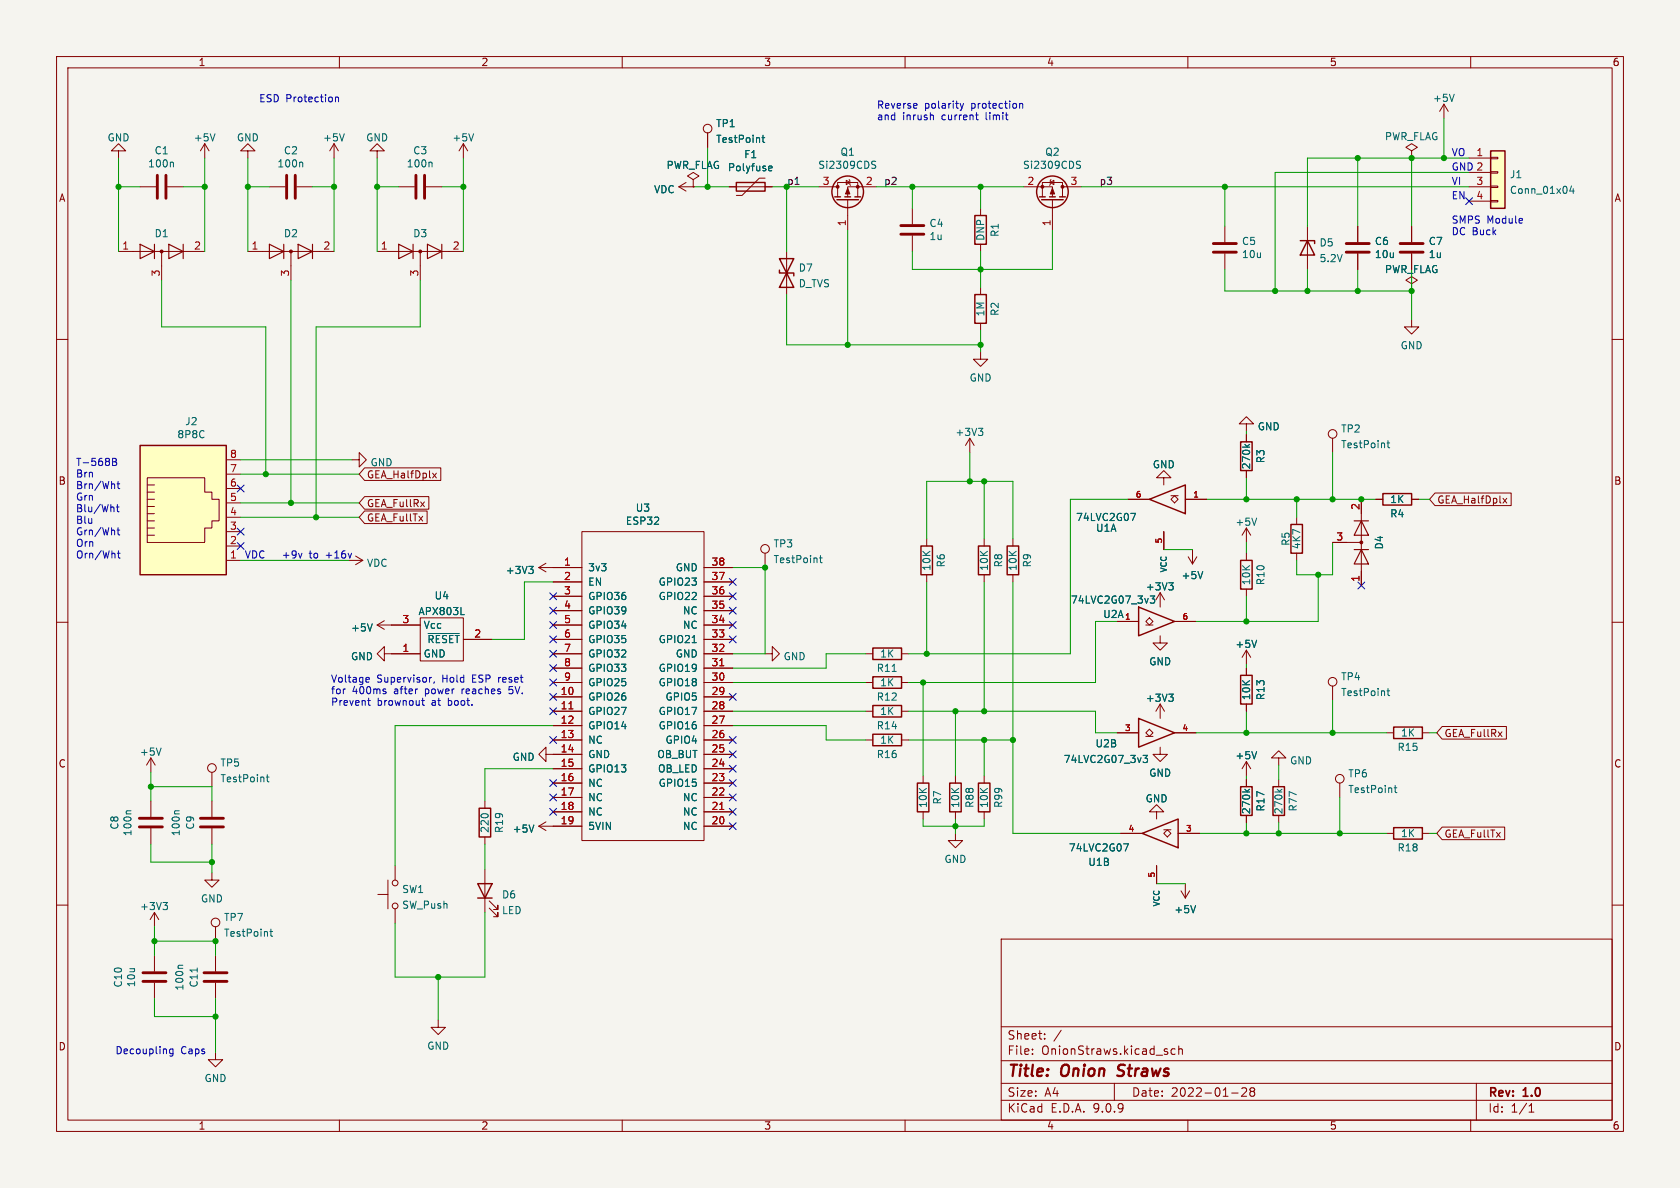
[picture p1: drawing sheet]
<svg xmlns="http://www.w3.org/2000/svg" width="297mm" height="210mm" viewBox="0 0 297 210" stroke-linecap="round" stroke-linejoin="round" font-family="sans-serif">
<path d="M0 0h297v210h-297z" fill="#f5f4ef" stroke="#f5f4ef" stroke-width=".18"/>
<g fill="none" stroke="#840000" stroke-width=".18">
<path d="M10 10h277v190h-277zM12 12h273v186h-273zM60 10v2M110 10v2M160 10v2M210 10v2M255.3 18.4l-.8 1.3M255.3 18.4l.7 1.3M255.3 18.4v2.6M260 10v2M21 26.7h1.2l-1.2-1.3-1.3 1.3h1.3v1.2M24.8 33h2.8"/>
<path d="M29.6 33h2.8M36.2 25.4l-.8 1.3M36.2 25.4l.8 1.3M36.2 25.4v2.5M43.8 26.7h1.3l-1.3-1.3-1.3 1.3h1.3v1.2M47.6 33h2.8M52.5 33h2.7M59.1 25.4l-.8 1.3M59.1 25.4l.7 1.3M59.1 25.4v2.5M66.7 26.7h1.2l-1.2-1.3-1.3 1.3h1.3v1.2M70.5 33h2.8"/>
<path d="M75.3 33h2.8M81.9 25.4l-.7 1.3M81.9 25.4l.8 1.3M81.9 25.4v2.5M120 33h2.6M120 33l1.3 .8M121.3 32.3l-1.3 .7M122.6 31.8l1-.7-1-.6-1.1 .6 1.1 .7v1.2M122.6 33h.1M125.1 23.5v2.5M128.9 33h7.6M135.3 31.5h-1.1l-3 3h-1"/>
<path d="M144.8 33h3.3M148.1 34.8v-2.5h3.5v2.5M149.6 31.9l.6 .4-.6 .3zM149.9 35.3v5.3M150.1 31.8l.1 .1v.7l.2 .2M154.9 33h-5v1.8M161.3 36.8v2.8M173.4 36.8v1.3M181 33h5.1v1.8M184.3 34.8v-2.5h3.5v2.5M185.7 32.3l.6-.4v.7zM185.8 31.8l-.1 .1v.7l-.2 .2"/>
<path d="M186.1 35.3v5.3M187.8 33h3.3M249.6 26.7l1-.7-1-.6-1.1 .6 1.1 .7v1.2M249.6 27.9h.1M21 44.5h15.2M28.6 44.5v5M43.8 44.5h15.3M51.4 44.5v5M66.7 44.5h15.2M74.3 44.5v5M139.1 44.5v7.6M161.3 41.7v2.8"/>
<path d="M173.4 43.2v1.3M173.4 50.8v1.3M173.4 57.2v1.2M216.5 40v2.8M216.5 44.8v2.8M240 40v2.8M240 44.8v2.8M249.6 56.5v1.3h1.2l-1.2 1.3-1.3-1.3h1.3M249.6 40v2.8M249.6 44.8v2.8M10 60h2M171.4 77.5l-.7 1.2"/>
<path d="M171.4 77.5l.8 1.2M171.4 77.5v2.5M173.4 62.2v1.3h1.2l-1.2 1.3-1.3-1.3h1.3M220.3 74.9h1.3l-1.3-1.2-1.2 1.2h1.2v1.3M220.3 76.8v1.3M235.6 77.5v2.5M285 60h2M61.6 99.1h2.5M62.9 98.3l1.2 .8M64.1 99.1l-1.2 .7M96.5 99.6l-1.3 .7M102.9 94h21.6v54.6h-21.6z"/>
<path d="M135.3 97.8v2.5M163.8 95.3v1.2M174 95.3v1.2M179.1 95.3v1.2M220.3 83.2v1.3M220.3 93.3v2.6M220.3 97.8v1.3M220.3 93.3l-.7 1.3M220.3 93.3l.8 1.3M229.2 91.4v1.3M229.2 97.8v1.3M235.6 95.9h5.1"/>
<path d="M240.7 88.3v15.2M243.2 88.3h1.3M249.6 88.3h1.2M10 110h2M66.7 110.5h7.6M66.7 110.5l1.2 .8M67.9 115.6v-1.3l-1.2 1.3 1.2 1.2v-1.2h6.4M67.9 109.7l-1.2 .8M74.3 109.2h7.6v7.6h-7.6zM81.9 113h5.1M95.2 100.3h7.7M95.2 100.3l1.3 .8"/>
<path d="M97.8 115.6h5.1M97.8 102.9h5.1M97.8 105.4h5.1M97.8 108h5.1M97.8 110.5h5.1M97.8 113h5.1M97.8 118.1h5.1M124.5 115.6h5M124.5 100.3h5M124.5 102.9h5M124.5 105.4h5M124.5 108h5"/>
<path d="M124.5 110.5h5M124.5 113h5M124.5 118.1h5M135.3 115.6h1.2v-1.3l1.3 1.3-1.3 1.2v-1.2M153 115.6h1.3M159.4 115.6h1.3M163.8 101.6v1.3M174 101.6v1.3M179.1 101.6v1.3M220.3 104.1v1.3M220.3 114.9v2.6M220.3 118.1v1.3"/>
<path d="M220.3 114.9l-.7 1.3M220.3 114.9l.8 1.3M285 110h2M26.7 134v2.5M26.7 134l-.8 1.3M26.7 134l.7 1.3M37.5 136.5v2.6M96.5 133.4v-1.3l-1.3 1.3 1.3 1.2v-1.2h6.4M97.8 125.7h5.1M97.8 130.8h5.1M97.8 120.7h5.1M97.8 123.2h5.1"/>
<path d="M97.8 128.3h5.1M97.8 135.9h5.1M97.8 138.4h5.1M124.5 125.7h5M124.5 130.8h5M124.5 120.7h5M124.5 123.2h5M124.5 128.3h5M124.5 133.4h5M124.5 135.9h5M124.5 138.4h5M153 125.7h1.3"/>
<path d="M153 130.8h1.3M153 120.7h1.3M159.4 125.7h1.3M159.4 130.8h1.3M159.4 120.7h1.3M163.2 137.2v1.2M168.9 137.2v1.2M174 137.2v1.2M197.5 129.5h3.8M202.6 129.5l.6-.6 .6 .6-.6 .7zM202.6 130.2h1.2M205.1 132.1v1.3h1.3l-1.3 1.2-1.3-1.2h1.3"/>
<path d="M205.1 124.5l-.8 1.2M205.1 124.5l.8 1.2M205.1 124.5v2.5M207.6 129.5h3.9M220.3 124.5v1.2M220.3 134.6v2.6M220.3 137.8v1.3M220.3 134.6l-.7 1.3M220.3 134.6l.8 1.3M226.1 134h1.2l-1.2-1.3-1.3 1.3h1.3v1.3M226.1 137.8v1.3M235.6 121.3v2.5"/>
<path d="M236.9 138.4v2.6M245.1 129.5h1.3M251.5 129.5h1.2M26.7 141.6v2.8M26.7 146.4v2.8M37.5 154.3v1.3h1.2l-1.2 1.2-1.3-1.2h1.3M66.8 158.1h1.8M68.6 155.6v5.1M69.8 153v2.6M85.7 141.6v1.3M85.7 148v1.2M85.7 153.7v7.6"/>
<path d="M86.5 159.3l1.5 1.5v-.8v.8h-.8M95.2 146.1h7.7M95.2 146.1l1.3 .7M96.5 145.3l-1.3 .8M97.8 141h5.1M97.8 143.5h5.1M124.5 141h5M124.5 143.5h5M124.5 146.1h5M163.2 143.5v1.3M168.9 147.3v1.3h1.3l-1.3 1.3-1.3-1.3h1.3M168.9 143.5v1.3"/>
<path d="M174 143.5v1.3M198.1 147.3h3.8M204.5 143.5h1.2l-1.2-1.3-1.3 1.3h1.3v1.3M204.5 153v3.2M205.7 147.3l.7-.6 .6 .6-.6 .7zM205.7 146.7h1.3M208.3 147.3h3.8M208.8 157.5l.7 1.3M209.5 156.2v2.6M210.3 157.5l-.8 1.3M220.3 144.1v1.3M226.1 144.1v1.3"/>
<path d="M245.1 147.3h1.3M251.5 147.3h1.2M10 160h2M38.1 163.8v2.6M38.1 168.9v2.8M38.1 173.7v2.8M69.8 160.7v2.5M86.5 160.5l1.5 1.6v-.8v.8h-.8M177 166h108v32h-108zM285 160h2M38.1 186.1v1.2h1.3l-1.3 1.3-1.3-1.3h1.3M60 198v2"/>
<path d="M77.5 180.3v1.3h1.2l-1.2 1.3-1.3-1.3h1.3M110 198v2M160 198v2M177 194.5h108M177 191.5h108M177 187.5h108M177 181.5h108M182.5 186.3v.1M182.5 185.5v.1M184.7 183.6v.1M184.7 182.8v.1M187.6 182.1l-1.3 2"/>
<path d="M197 191.5v3M207.7 185.5l-.4-.1-.3 .3v.4l.2 .2h.5M208.4 185.5l.2-.1 .4 .1v.9M208.4 184.9v1.5M210 198v2M217.7 193.2h1.2M219.5 192.4l.6-.1 .2 .1 .1 .3-.9 1.1h.9M221.2 192.9l-.2-.2 .2-.4 .5 .1 .1 .2-.3 .3M221.2 192.9l-.2 .3v.5l.2 .1 .5-.1 .1-.2-.1-.4-.2-.2M221.2 192.9h.3M260 198v2M261 191.5v6.5"/>
<path d="M270.3 196.6h.9M270.3 195.5l.4-.4v1.5"/>
<circle cx="125.1" cy="22.7" r=".76"/>
<circle cx="235.6" cy="76.7" r=".76"/>
<circle cx="135.3" cy="97" r=".76"/>
<circle cx="37.5" cy="135.8" r=".76"/>
<circle cx="235.6" cy="120.5" r=".76"/>
<circle cx="236.9" cy="137.7" r=".76"/>
<circle cx="69.9" cy="156.1" r=".51"/>
<circle cx="38.1" cy="163.1" r=".76"/>
<circle cx="69.9" cy="160.1" r=".51"/>
</g>
<path d="M197.5 190.1l.3 .1M197.8 188.4l-.1 .2v.4" fill="none" stroke="#840000" stroke-width=".4"/>
<g fill="none" stroke="#840000" stroke-width=".25">
<path d="M130.2 32.3h5.1v1.5h-5.1zM147.6 34.8h1M148 35.3h3.8M149.4 34.8h1M151.1 34.8h1M172.3 38.1h2.1v5.1h-2.1zM183.8 34.8h1M184.1 35.3h3.9M185.5 34.8h1.1M187.3 34.8h1M137.8 45.7h2.5l-2.5 5.1h2.5zM137.8 47.8v.5h2.5v.5"/>
<path d="M172.3 52.1h2.1v5.1h-2.1zM219.3 78.1h2.1v5.1h-2.1zM162.8 96.5h2v5.1h-2zM173 96.5h2v5.1h-2zM178.1 96.5h2v5.1h-2zM219.3 99.1h2.1v5h-2.1zM228.2 92.7h2.1v5.1h-2.1zM244.5 87.2h5.1v2.1h-5.1zM154.3 114.6h5.1v2h-5.1zM154.3 119.6h5.1v2.1h-5.1zM219.3 119.4h2.1v5.1h-2.1zM154.3 124.7h5.1v2h-5.1z"/>
<path d="M154.3 129.8h5.1v2h-5.1zM162.2 138.4h2v5.1h-2zM167.9 138.4h2v5.1h-2zM173 138.4h2v5.1h-2zM201.3 127l6.3 2.5-6.3 2.6zM219.3 139.1h2.1v5h-2.1zM225 139.1h2.1v5h-2.1zM246.4 128.5h5.1v2.1h-5.1zM84.5 156.2h2.5l-1.3 2.6zM84.5 158.8h2.5M84.7 142.9h2v5.1h-2zM201.9 147.3l6.4-2.5v5.1z"/>
<path d="M246.4 146.3h5.1v2h-5.1z"/>
<circle cx="149.9" cy="33.9" r="2.79"/>
<circle cx="186.1" cy="33.9" r="2.79"/>
</g>
<g fill="none" stroke="#840000" stroke-width=".51">
<path d="M27.8 31v4.1M29.3 31v4.1M50.7 31v4.1M52.2 31v4.1M73.5 31v4.1M75.1 31v4.1M159.3 39.9h4M159.3 41.4h4M214.5 43.1h4.1M214.5 44.6h4.1M238 43.1h4.1M238 44.6h4.1"/>
<path d="M247.5 43.1h4.1M247.5 44.6h4.1M24.6 144.7h4.1M24.6 146.2h4.1M36.1 173.5h4M36.1 172h4"/>
</g>
<g fill="none" stroke="#006464" stroke-width=".18">
<path d="M257.1 16.7l-.4 1.2M30.5 28.7l.2 .1v.7M38 23.6l-.4 1.3M53.3 28.7l.2 .1v.7M60.9 23.6l-.5 1.3M76.2 28.7l.2 .1v.7M83.7 23.6l-.4 1.3M134.7 24.3h.5M134.9 23.9v1.1l.3 .2M135.9 30l.2 .2 .3-.1M135.9 29.5l.2-.2h.2l.2 .2v.2l-.6 .1M154.2 29l.5 .2 .1 .2-.1 .3-.4 .1"/>
<path d="M154.2 28.6h.6M190.4 29l.5 .2 .1 .2-.1 .3-.4 .1M190.4 28.6h.6M173 75.7h.7l-.4 .5M173.5 76.2l.2 .2v.3l-.2 .3M220.1 78.6l.5 .4M220.9 78.6l-.5 .3M245.2 78.3h.5M245.4 77.9v1.1l.3 .2M144.9 98.6h.5M145 98.2v1.1l.4 .2M222.2 91.6l-.5 1.3"/>
<path d="M65.8 110.3l-.4 1.2M75.7 112h5.5M81.5 108.7h.6M93.5 100.1h.8l-.5 .5M94 100.6l.3 .2v.3l-.3 .3M122.4 113.6h.7M157.7 118.7h.7M222.2 113.2l-.5 1.3M28.5 132.2l-.4 1.3M47.1 137.4h.5M47.3 136.9v1.1l.3 .2M202.1 133.5h.8l-.5 .5 .4 .1v.6l-.2 .1-.5-.1"/>
<path d="M206.6 122.7h.8l-.4 .5M207.2 123.2l.2 .2v.3l-.2 .3M220.1 139.5l.5 .5M220.9 139.5l-.5 .4M222.2 132.9l-.5 1.2M225.8 139.5l.5 .5M226.6 139.5l-.4 .4M245.2 122.1h.5M245.4 121.7v1.1l.3 .2M246.5 139.3h.5M246.6 138.8v1.1l.4 .2M23.2 143.3h-.7l-.2 .2"/>
<path d="M94.4 145.8l-.4 1.3M198.6 149.2h.9l-.6 1.2M32.3 170.6h-.6l-.2 .2M34.9 171.1v.7M47.7 164.7h.5M47.9 164.2v1.1l.3 .2M211.4 160.1l-.5 1.3"/>
</g>
<g fill="none" stroke="#840000" stroke-width=".2">
<path d="M24.8 43.2l2.5 1.3-2.5 1.2zM27.3 43.2v2.5M29.8 43.2l2.6 1.3-2.6 1.2zM32.4 43.2v2.5M47.6 43.2l2.6 1.3-2.6 1.2zM50.2 43.2v2.5M52.7 43.2l2.5 1.3-2.5 1.2zM55.2 43.2v2.5M70.5 43.2l2.5 1.3-2.5 1.2zM73 43.2v2.5M75.6 43.2l2.5 1.3-2.5 1.2zM78.1 43.2v2.5"/>
<path d="M239.4 97.2h2.5M239.4 92.1h2.5M240.7 97.2l1.2 2.5h-2.5zM240.7 92.1l1.2 2.5h-2.5z"/>
</g>
<g fill="#840000" stroke="#840000" stroke-width=".18">
<path d="M149.9 33.3l.3 1h-.7z"/>
<path d="M186.1 33.3l.3 1h-.7z"/>
<circle cx="51.4" cy="44.4" r=".25"/>
<circle cx="148.1" cy="33" r=".25"/>
<circle cx="151.6" cy="33" r=".25"/>
<circle cx="74.3" cy="44.4" r=".25"/>
<circle cx="28.6" cy="44.4" r=".25"/>
<circle cx="240.7" cy="95.9" r=".25"/>
<circle cx="187.8" cy="33" r=".25"/>
<circle cx="184.3" cy="33" r=".25"/>
</g>
<path d="M127.2 117.7h.8M100.6 125.3h.7M127.2 143.1h.8" fill="none" stroke="#a90000" stroke-width=".18"/>
<path d="M24.8 78.7h15.2v22.9h-15.2z" fill="#ffffc2"/>
<g fill="none" stroke="#840000" stroke-width=".18">
<path d="M26 89.5h1.3M26 90.8h1.3M26 92.1h1.3M26 93.3h1.3M26 94.6h1.3M26 84.5h10.2v2.5h1.3v1.3h1.2v3.8h-1.2v1.2h-1.3v2.6h-10.2zM26 88.3h1.3M26 85.7h1.3M26 87h1.3M40 81.3h2.5M40 83.8h2.5M40 86.4h2.5"/>
<path d="M40 88.9h2.5M40 91.4h2.5M40 94h2.5M40 96.5h2.5M40 99.1h2.5"/>
</g>
<path d="M24.8 78.7h15.2v22.9h-15.2z" fill="none" stroke="#840000" stroke-width=".25"/>
<path d="M263.5 26.7h2.6v10.1h-2.6z" fill="#ffffc2"/>
<path d="M263.5 26.7h2.6v10.1h-2.6zM229.9 42.5h2.5v.6M231.1 42.5l1.3 2.6h-2.5zM203.2 88.3l6.3-2.6v5.1zM201.3 107.3l6.3 2.6-6.3 2.5z" fill="none" stroke="#840000" stroke-width=".25"/>
<g fill="none" stroke="#840000" stroke-width=".18">
<path d="M122.6 33h.1M125.1 23.5v2.5M128.9 33h1.3M135.3 33h1.2M259.7 27.9h3.8M259.7 30.5h3.8M259.7 33h3.8M259.7 35.6h3.8M263.5 27.8h1.3v.3h-1.3zM263.5 30.4h1.3v.2h-1.3zM263.5 32.9h1.3v.2h-1.3zM263.5 35.4h1.3v.3h-1.3z"/>
<path d="M231.1 40v7.6M240 40v2.8M240 44.8v2.8M249.6 50.2l1-.7-1-.6-1.1 .6 1.1 .7v1.2M249.6 51.4h.1M249.6 40v2.8M249.6 44.8v2.8M220.3 76.8v1.3M62.2 81.3h1.3v-1.3l1.3 1.3-1.3 1.3v-1.3M64.5 87.8h11.3v2.2h-11.3l-1-1.1zM64.5 82.7h13.4v2.2h-13.4l-1-1.1zM64.5 90.3h11v2.3h-11l-1-1.2z"/>
<path d="M76.5 83.6l.6 .9M77.1 83.6l-.6 .9M199.4 88.3h3.8M205.7 84.5h1.3l-1.3-1.3-1.2 1.3h1.2v1.2M205.7 94v3.2M207 88.3l.6-.7 .7 .7-.7 .6zM207 87.6h1.3M209.5 88.3h3.9M210.1 98.4l.7 1.3M210.8 97.2v2.5M211.6 98.4l-.8 1.3M220.3 83.2v1.3"/>
<path d="M235.6 95.9h2.5M240.7 88.3v2.5M243.2 88.3h1.3M249.6 88.3h1.2M253.7 87.2h13.5v2.2h-13.5l-1-1.1zM265.7 88.1l.7 .8M266.4 88.1l-.7 .8M69.2 110.5h5.1M69.2 115.6h5.1M81.9 113h5.1M97.8 110.5h5.1M97.8 100.3h5.1"/>
<path d="M97.8 102.9h5.1M97.8 105.4h5.1M97.8 108h5.1M97.8 113h5.1M97.8 115.6h5.1M97.8 118.1h5.1M124.5 110.5h5M124.5 100.3h5M124.5 102.9h5M124.5 105.4h5M124.5 108h5M124.5 113h5"/>
<path d="M124.5 115.6h5M124.5 118.1h5M197.5 109.9h3.8M202.6 109.9l.6-.7 .6 .7-.6 .6zM202.6 110.5h1.2M205.1 112.4v1.3h1.3l-1.3 1.2-1.3-1.2h1.3M205.1 104.8l-.8 1.2M205.1 104.8l.8 1.2M205.1 104.8v2.5M207.6 109.9h3.9M220.3 118.1v1.3M240.7 101v2.5"/>
<path d="M97.8 120.7h5.1M97.8 123.2h5.1M97.8 125.7h5.1M97.8 128.3h5.1M97.8 130.8h5.1M97.8 133.4h5.1M97.8 135.9h5.1M97.8 138.4h5.1M124.5 120.7h5M124.5 123.2h5M124.5 125.7h5M124.5 128.3h5"/>
<path d="M124.5 130.8h5M124.5 133.4h5M124.5 135.9h5M124.5 138.4h5M197.5 129.5h3.8M207.6 129.5h3.9M220.3 124.5v1.2M220.3 137.8v1.3M255 128.4h11.3v2.3h-11.3l-1-1.2zM37.5 141.6v2.8M37.5 146.4v2.8M97.8 141h5.1"/>
<path d="M97.8 143.5h5.1M97.8 146.1h5.1M124.5 141h5M124.5 143.5h5M124.5 146.1h5M198.1 147.3h3.8M204.5 153v3.2M208.3 147.3h3.8M220.3 144.1v1.3M255 146.2h11v2.2h-11l-1-1.1zM27.3 161.3l-.8 1.3M27.3 161.3l.8 1.3"/>
<path d="M27.3 161.3v2.5M27.3 168.9v2.8M27.3 173.7v2.8"/>
</g>
<g fill="none" stroke="#006464" stroke-width=".18">
<path d="M134.7 24.3h.5M134.9 23.9v1.1l.3 .2M135.9 30l.2 .2 .3-.1M135.9 29.5l.2-.2h.2l.2 .2v.2l-.6 .1M277.8 32.9l-.3 .9h.8M278.1 33.3v.9M220.1 78.6l.5 .4M220.9 78.6l-.5 .3M199.9 90.7h.9l-.6 1.3M65.8 110.3l-.4 1.2M75.7 112h5.5M81.5 108.7h.6"/>
<path d="M93.5 100.1h.8l-.5 .5M94 100.6l.3 .2v.3l-.3 .3M122.4 113.6h.7M203.4 105.4h.7l-.4 .4 .4 .2v.5l-.2 .1-.5-.1M206.6 103h.8l-.4 .5M207.2 103.5l.2 .2v.3l-.2 .3M212.6 101l-.4 1.3M222.2 113.2l-.5 1.3M202.1 133.5h.8l-.5 .5 .4 .1v.6l-.2 .1-.5-.1M206.6 122.7h.8l-.4 .5M207.2 123.2l.2 .2v.3l-.2 .3M220.1 139.5l.5 .5"/>
<path d="M220.9 139.5l-.5 .4M222.2 132.9l-.5 1.2M28.8 159.5h.8l-.4 .5M31.7 143.3h-.7l-.2 .2M94.4 145.8l-.4 1.3M198.6 149.2h.9l-.6 1.2M29.4 160l.2 .3v.3l-.2 .2M211.4 160.1l-.5 1.3"/>
</g>
<path d="M35.4 146.2h4.1M35.4 144.7h4.1M25.3 172h4M25.3 173.5h4" fill="none" stroke="#840000" stroke-width=".51"/>
<g fill="none" stroke="#009600" stroke-width=".18">
<path d="M21 33h3.8M21 27.9v16.6M32.4 33h3.8M36.2 27.9v16.6M43.8 33h3.8M43.8 27.9v16.6M55.2 33h3.9M59.1 27.9v16.6M66.7 33h3.8M66.7 27.9v16.6M78.1 33h3.8M81.9 27.9v16.6"/>
<path d="M122.6 33h6.3M125.1 26v7M136.5 33h8.3M139.1 33v11.5M154.9 33h26.1M161.3 33v3.8M173.4 33v3.8M191.1 33h68.6M216.5 33v7M240 27.9v12.1M249.6 27.9v12.1M255.3 21v6.9"/>
<path d="M259.7 27.9h-28.6v12.1M259.7 30.5h-34.3v20.9M28.6 49.5v8.3h18.4v26M51.4 49.5v39.4M74.3 49.5v8.3h-18.4v33.6M139.1 52.1v8.9h34.3M149.9 40.6v20.4M173.4 44.5v6.3M173.4 58.4v3.8M186.1 40.6v7h-24.8v-3.1M216.5 47.6v3.8h33.1M231.1 47.6v3.8"/>
<path d="M240 47.6v3.8M249.6 47.6v8.9M220.3 76.2v.6M42.5 88.9h21M42.5 83.8h21M42.5 91.4h21M42.5 99.1h19.1M42.5 81.3h19.7M163.8 95.3v-10.2h15.3v10.2M171.4 80v5.1M174 85.1v10.2M199.4 88.3h-10.2v27.3h-28.5"/>
<path d="M205.7 94v3.2h5.1M213.4 88.3h29.8M220.3 84.5v3.8M220.3 95.9v1.9M229.2 88.3v3.1M235.6 80v8.3M235.6 95.9v5.7h-6.4v-2.5M250.8 88.3h1.9M97.8 102.9h-5.1v10.1h-5.7M129.5 100.3h5.8v15.3h-5.8M153 115.6h-7v2.5h-16.5M163.8 102.9v12.7"/>
<path d="M174 102.9v22.8M179.1 102.9v44.4h19M197.5 109.9h-3.8v10.8h-33M220.3 105.4v4.5M220.3 117.5v.6M233 101.6v8.3h-21.5M26.7 139.1h10.8v2.5M26.7 136.5v5.1M97.8 135.9h-12.1v5.7M97.8 128.3h-28v24.7M129.5 128.3h16.5v2.5h7M129.5 120.7h23.5"/>
<path d="M129.5 125.7h23.5M160.7 130.8h18.4M160.7 125.7h33v3.8h3.8M163.2 120.7v16.5M168.9 125.7v11.5M174 130.8v6.4M211.5 129.5h33.6M220.3 125.7v3.8M220.3 137.2v.6M226.1 135.3v2.5M235.6 123.8v5.7M252.7 129.5h1.3"/>
<path d="M26.7 149.2v3.2h10.8M37.5 149.2v5.1M85.7 149.2v4.5M163.2 144.8v1.3h10.8v-1.3M168.9 144.8v2.5M204.5 153v3.2h5M212.1 147.3h33M220.3 145.4v1.9M226.1 145.4v1.9M236.9 141v6.3M252.7 147.3h1.3M27.3 166.4h10.8v2.5"/>
<path d="M27.3 163.8v5.1M27.3 176.5v3.2h10.8M38.1 176.5v9.6M77.5 172.7v7.6M85.7 161.3v11.4h-15.9v-9.5"/>
</g>
<g fill="none" stroke="#000084" stroke-width=".18">
<path d="M259.1 35l1.2 1.2M260.3 35l-1.2 1.2M41.9 93.4l1.3 1.2M41.9 85.8l1.3 1.2M41.9 95.9l1.3 1.2M43.2 93.4l-1.3 1.2M43.2 85.8l-1.3 1.2M43.2 95.9l-1.3 1.2M97.2 104.8l1.2 1.2M97.2 107.3l1.2 1.3M97.2 109.9l1.2 1.2M97.2 112.4l1.2 1.2"/>
<path d="M97.2 115l1.2 1.2M97.2 117.5l1.2 1.2M98.4 104.8l-1.2 1.2M98.4 107.3l-1.2 1.3M98.4 109.9l-1.2 1.2M98.4 112.4l-1.2 1.2M98.4 115l-1.2 1.2M98.4 117.5l-1.2 1.2M128.9 102.3l1.2 1.2M128.9 104.8l1.2 1.2M128.9 107.3l1.2 1.3M128.9 112.4l1.2 1.2"/>
<path d="M128.9 109.9l1.2 1.2M130.1 102.3l-1.2 1.2M130.1 104.8l-1.2 1.2M130.1 107.3l-1.2 1.3M130.1 112.4l-1.2 1.2M130.1 109.9l-1.2 1.2M240.1 102.9l1.2 1.2M241.3 102.9l-1.2 1.2M97.2 130.2l1.2 1.2M97.2 125.1l1.2 1.2M97.2 122.6l1.2 1.2M97.2 120l1.2 1.3"/>
<path d="M97.2 137.8l1.2 1.2M98.4 130.2l-1.2 1.2M98.4 125.1l-1.2 1.2M98.4 122.6l-1.2 1.2M98.4 120l-1.2 1.3M98.4 137.8l-1.2 1.2M128.9 137.8l1.2 1.2M128.9 135.3l1.2 1.2M128.9 122.6l1.2 1.2M128.9 130.2l1.2 1.2M128.9 132.7l1.2 1.3M130.1 137.8l-1.2 1.2"/>
<path d="M130.1 135.3l-1.2 1.2M130.1 122.6l-1.2 1.2M130.1 130.2l-1.2 1.2M130.1 132.7l-1.2 1.3M97.2 142.9l1.2 1.2M97.2 140.4l1.2 1.2M98.4 142.9l-1.2 1.2M98.4 140.4l-1.2 1.2M128.9 140.4l1.2 1.2M128.9 145.4l1.2 1.3M128.9 142.9l1.2 1.2M130.1 140.4l-1.2 1.2"/>
<path d="M130.1 145.4l-1.2 1.3M130.1 142.9l-1.2 1.2"/>
</g>
<g fill="none" stroke="#0000c2" stroke-width=".18">
<path d="M59.3 17.2v.8M59.3 17.3l.2-.1h.3l.1 .8M162.1 18.3v.3l-.6 .1M169.7 18.3l.3 .8M170 19.1l-.3 .5M170.3 18.3l-.3 .8M180.3 18.3v.8M180.3 18.4l.1-.1h.3l.1 .8M164.8 20.3l.2 .2v.7M172.5 20.3h.4M172.6 21l.3 .2M19.9 81h.4l.3 .3-.3 .3 .3 .1v.3l-.2 .3h-.5z"/>
<path d="M19.9 81.6h.4M20.1 89.7v.8M20.6 89.6h.5M20.7 85.5h.5M20.7 93.7h.5M20.8 89.2v1.1l.3 .2M20.8 97.8h.4M20.9 85.1v1.1l.3 .2M20.9 93.3v1.1l.3 .2M20.9 97.4v1.1l.3 .1M57.7 98.2h.9M64.9 119.7l.3 .1 .1 .2-.6 .2"/>
<path d="M76.3 119.7l-.3 .2M65 123.8h.5M65.2 123.4v1.1l.3 .2M65.2 120.5l-.3 .1M68.1 122.2l.2 .2-.2 .2M68.1 121.8l.1 .1M74.5 123.8h.5M74.7 123.4v1.1l.3 .2M76.8 120.5l-.1 .3M90 122.5l.1 .1M90 121.4v.6l.1-.1M30.6 185.4v1.1l-.3 .2-.3-.1"/>
<path d="M30.6 185.5l-.4-.1-.2 .3 .1 .5h.5"/>
</g>
<path d="M127.2 117.7h.8M100.6 125.3h.7M127.2 143.1h.8" fill="none" stroke="#a90000" stroke-width=".18"/>
<g fill="#009600" stroke="#009600" stroke-width=".18">
<circle cx="249.6" cy="51.4" r=".46"/>
<circle cx="231.1" cy="51.4" r=".46"/>
<circle cx="225.4" cy="51.4" r=".46"/>
<circle cx="216.5" cy="33" r=".46"/>
<circle cx="240" cy="27.9" r=".46"/>
<circle cx="249.6" cy="27.9" r=".46"/>
<circle cx="240" cy="51.4" r=".46"/>
<circle cx="255.3" cy="27.9" r=".46"/>
<circle cx="174" cy="85.1" r=".46"/>
<circle cx="179.1" cy="130.8" r=".46"/>
<circle cx="171.4" cy="85.1" r=".46"/>
<circle cx="220.3" cy="129.5" r=".46"/>
<circle cx="236.9" cy="147.3" r=".46"/>
<circle cx="235.6" cy="129.5" r=".46"/>
<circle cx="226.1" cy="147.3" r=".46"/>
<circle cx="220.3" cy="147.3" r=".46"/>
<circle cx="173.4" cy="47.6" r=".46"/>
<circle cx="161.3" cy="33" r=".46"/>
<circle cx="173.4" cy="33" r=".46"/>
<circle cx="173.4" cy="61" r=".46"/>
<circle cx="235.6" cy="88.3" r=".46"/>
<circle cx="240.7" cy="88.3" r=".46"/>
<circle cx="233" cy="101.6" r=".46"/>
<circle cx="220.3" cy="109.9" r=".46"/>
<circle cx="220.3" cy="88.3" r=".46"/>
<circle cx="229.2" cy="88.3" r=".46"/>
<circle cx="168.9" cy="125.7" r=".46"/>
<circle cx="174" cy="125.7" r=".46"/>
<circle cx="174" cy="130.8" r=".46"/>
<circle cx="168.9" cy="146.1" r=".46"/>
<circle cx="149.9" cy="61" r=".46"/>
<circle cx="135.3" cy="100.3" r=".46"/>
<circle cx="163.8" cy="115.6" r=".46"/>
<circle cx="163.2" cy="120.7" r=".46"/>
<circle cx="125.1" cy="33" r=".46"/>
<circle cx="59.1" cy="33" r=".46"/>
<circle cx="66.7" cy="33" r=".46"/>
<circle cx="36.2" cy="33" r=".46"/>
<circle cx="81.9" cy="33" r=".46"/>
<circle cx="43.8" cy="33" r=".46"/>
<circle cx="21" cy="33" r=".46"/>
<circle cx="38.1" cy="166.4" r=".46"/>
<circle cx="38.1" cy="179.7" r=".46"/>
<circle cx="77.5" cy="172.7" r=".46"/>
<circle cx="26.7" cy="139.1" r=".46"/>
<circle cx="47" cy="83.8" r=".46"/>
<circle cx="55.9" cy="91.4" r=".46"/>
<circle cx="51.4" cy="88.9" r=".46"/>
<circle cx="37.5" cy="152.4" r=".46"/>
<circle cx="27.3" cy="166.4" r=".46"/>
</g>
<g font-size="2.8" fill="#840000">
<text x="178" y="190.9">Title:</text>
<text x="187.7" y="190.9">Onion</text>
<text x="198.5" y="190.9">Straws</text>
</g>
<g font-size="2.1" fill="#840000">
<text x="178" y="184">Sheet:</text>
<text x="178" y="186.7">File:</text>
<text x="184.1" y="186.7">OnionStraws.kicad_sch</text>
<text x="178" y="196.9">KiCad</text>
<text x="178" y="194.1">Size:</text>
<text x="184.7" y="194.1">A4</text>
<text x="185.7" y="196.9">E.D.A.</text>
<text x="193.3" y="196.9">9.0.9</text>
<text x="200" y="194.1">Date:</text>
<text x="207" y="194.1">2022-01-28</text>
<text x="263" y="194.3">Rev:</text>
<text x="263" y="196.9">Id:</text>
<text x="267.1" y="196.9">1/1</text>
<text x="269.4" y="194.3">1.0</text>
</g>
<g font-size="1.8" fill="#840000">
<text x="35" y="11.9">1</text>
<text x="85" y="11.9">2</text>
<text x="135" y="11.9">3</text>
<text x="185" y="11.9">4</text>
<text x="235" y="11.9">5</text>
<text x="285" y="11.9">6</text>
<text x="10.3" y="35.9">A</text>
<text x="285.3" y="35.9">A</text>
<text x="65.4" y="82.6">GND</text>
<text x="10.3" y="85.9">B</text>
<text x="64.8" y="89.9">GEA_FullRx</text>
<text x="64.8" y="84.8">GEA_HalfDplx</text>
<text x="254" y="89.2">GEA_HalfDplx</text>
<text x="285.3" y="85.9">B</text>
<text x="64.8" y="92.4">GEA_FullTx</text>
<text x="255.3" y="130.5">GEA_FullRx</text>
<text x="10.3" y="135.9">C</text>
<text x="285.3" y="135.9">C</text>
<text x="255.3" y="148.3">GEA_FullTx</text>
<text x="10.3" y="185.9">D</text>
<text x="285.3" y="185.9">D</text>
<text x="35" y="199.9">1</text>
<text x="85" y="199.9">2</text>
<text x="135" y="199.9">3</text>
<text x="185" y="199.9">4</text>
<text x="235" y="199.9">5</text>
<text x="285" y="199.9">6</text>
</g>
<g font-size="1.8" fill="#0000c2">
<text x="45.7" y="18.2">ESD Protection</text>
<text x="154.9" y="19.3">Reverse</text>
<text x="154.9" y="21.3">and</text>
<text x="159.6" y="21.3">inrush</text>
<text x="163.4" y="19.3">polarity</text>
<text x="166.6" y="21.3">current</text>
<text x="171.8" y="19.3">protection</text>
<text x="174.5" y="21.3">limit</text>
<text x="256.5" y="27.7">VO</text>
<text x="256.5" y="32.8">VI</text>
<text x="256.5" y="35.3">EN</text>
<text x="256.5" y="30.2">GND 2</text>
<text x="256.5" y="39.6">SMPS</text>
<text x="256.5" y="41.7">DC Buck</text>
<text x="262.9" y="39.6">Module</text>
<text x="13.3" y="82.5">T-568B</text>
<text x="13.3" y="84.5">Brn</text>
<text x="13.3" y="86.5">Brn/Wht</text>
<text x="13.3" y="88.6">Grn</text>
<text x="13.3" y="90.6">Blu/Wht</text>
<text x="13.3" y="92.7">Blu</text>
<text x="13.3" y="94.7">Grn/Wht</text>
<text x="13.3" y="96.8">Orn</text>
<text x="13.3" y="98.8">Orn/Wht</text>
<text x="43.2" y="98.8">VDC</text>
<text x="50.3" y="98.8">+9v</text>
<text x="55.2" y="98.8">to</text>
<text x="58.3" y="98.8">+16v</text>
<text x="58.4" y="120.8">Voltage</text>
<text x="58.4" y="122.8">for</text>
<text x="58.4" y="124.8">Prevent</text>
<text x="62.3" y="122.8">400ms</text>
<text x="66.6" y="120.8">Supervisor,</text>
<text x="66.7" y="124.8">brownout</text>
<text x="69.8" y="122.8">after</text>
<text x="75.4" y="122.8">power</text>
<text x="76.4" y="124.8">at</text>
<text x="78.3" y="120.8">Hold</text>
<text x="79.5" y="124.8">boot.</text>
<text x="82.1" y="122.8">reaches</text>
<text x="83.8" y="120.8">ESP</text>
<text x="88.6" y="120.8">reset</text>
<text x="90.6" y="122.8">5V.</text>
<text x="20.3" y="186.4">Decoupling</text>
<text x="32" y="186.4">Caps</text>
</g>
<g font-size="1.8" fill="#006464">
<text x="126.5" y="22.7">TP1</text>
<text x="253.2" y="18.2">+5V</text>
<text x="18.9" y="25.2">GND</text>
<text x="26.1" y="29.8">100n</text>
<text x="27.2" y="27.5">C1</text>
<text x="34.2" y="25.2">+5V</text>
<text x="41.8" y="25.2">GND</text>
<text x="48.9" y="29.8">100n</text>
<text x="50.1" y="27.5">C2</text>
<text x="57" y="25.2">+5V</text>
<text x="64.6" y="25.2">GND</text>
<text x="71.8" y="29.8">100n</text>
<text x="73" y="27.5">C3</text>
<text x="79.9" y="25.2">+5V</text>
<text x="126.5" y="25.5">TestPoint</text>
<text x="131.5" y="28.2">F1</text>
<text x="148.5" y="27.7">Q1</text>
<text x="184.7" y="27.7">Q2</text>
<text x="244.7" y="25">PWR_FLAG</text>
<text x="115.5" y="34.4">VDC</text>
<text x="117.7" y="30.1">PWR_FLAG Polyfuse</text>
<text x="144.6" y="30">Si2309CDS</text>
<text x="180.8" y="30">Si2309CDS</text>
<text x="266.8" y="31.7">J1</text>
<text x="266.8" y="34.5">Conn_01x04</text>
<text x="164.2" y="40.3">C4</text>
<text x="176.8" y="42" transform="rotate(-90 176.8 42)">R1</text>
<text x="27.2" y="42.1">D1</text>
<text x="50.1" y="42.1">D2</text>
<text x="73" y="42.1">D3</text>
<text x="164.2" y="42.6">1u</text>
<text x="174.2" y="42.7" transform="rotate(-90 174.2 42.7)">DNP</text>
<text x="219.5" y="43.5">C5</text>
<text x="219.5" y="45.8">10u</text>
<text x="233.2" y="43.8">D5</text>
<text x="233.2" y="46.5">5.2V</text>
<text x="243" y="43.5">C6</text>
<text x="243" y="45.8">10u</text>
<text x="252.5" y="43.5">C7</text>
<text x="252.5" y="45.8">1u</text>
<text x="141.1" y="48.2">D7</text>
<text x="141.1" y="51">D_TVS</text>
<text x="244.7" y="48.5">PWR_FLAG</text>
<text x="174.2" y="56" transform="rotate(-90 174.2 56)">1M</text>
<text x="176.8" y="56" transform="rotate(-90 176.8 56)">R2</text>
<text x="247.5" y="61.9">GND</text>
<text x="171.3" y="67.7">GND</text>
<text x="31.3" y="77.7">8P8C</text>
<text x="32.6" y="75.4">J2</text>
<text x="168.8" y="77.3">+3V3</text>
<text x="222.3" y="76.3">GND</text>
<text x="237" y="76.7">TP2</text>
<text x="203.7" y="83">GND</text>
<text x="221.2" y="83.1" transform="rotate(-90 221.2 83.1)">270k</text>
<text x="223.7" y="82" transform="rotate(-90 223.7 82)">R3</text>
<text x="237" y="79.4">TestPoint</text>
<text x="245.7" y="89.1">1K</text>
<text x="110.5" y="93">ESP32</text>
<text x="112.3" y="90.7">U3</text>
<text x="190.1" y="92.3">74LVC2G07</text>
<text x="193.7" y="94.2">U1A</text>
<text x="218.3" y="93.1">+5V</text>
<text x="245.7" y="91.7">R4</text>
<text x="64.8" y="100.4">VDC</text>
<text x="89.3" y="101.7">+3V3</text>
<text x="103.9" y="101.2">3v3</text>
<text x="119.4" y="101.2">GND</text>
<text x="136.7" y="97">TP3</text>
<text x="136.7" y="99.8">TestPoint</text>
<text x="164.7" y="101" transform="rotate(-90 164.7 101)">10K</text>
<text x="167.2" y="100.4" transform="rotate(-90 167.2 100.4)">R6</text>
<text x="174.9" y="101" transform="rotate(-90 174.9 101)">10K</text>
<text x="177.4" y="100.4" transform="rotate(-90 177.4 100.4)">R8</text>
<text x="179.9" y="101" transform="rotate(-90 179.9 101)">10K</text>
<text x="182.5" y="100.4" transform="rotate(-90 182.5 100.4)">R9</text>
<text x="228.2" y="96.6" transform="rotate(-90 228.2 96.6)">R5</text>
<text x="230.1" y="97.2" transform="rotate(-90 230.1 97.2)">4K7</text>
<text x="244.7" y="97.2" transform="rotate(-90 244.7 97.2)">D4</text>
<text x="76.7" y="106.2">U4</text>
<text x="103.9" y="103.7">EN</text>
<text x="103.9" y="106.3">GPIO36</text>
<text x="116.3" y="103.7">GPIO23</text>
<text x="116.3" y="106.3">GPIO22</text>
<text x="189.2" y="106.9">74LVC2G07_3v3</text>
<text x="202.5" y="104.6">+3V3</text>
<text x="208.8" y="102.6">+5V</text>
<text x="221.2" y="103.5" transform="rotate(-90 221.2 103.5)">10K</text>
<text x="223.7" y="103.5" transform="rotate(-90 223.7 103.5)">R10</text>
<text x="62" y="111.8">+5V</text>
<text x="73.9" y="108.9">APX803L</text>
<text x="74.8" y="111.4">Vcc</text>
<text x="75.5" y="113.9">~{RESET}</text>
<text x="103.9" y="108.8">GPIO39</text>
<text x="103.9" y="111.4">GPIO34</text>
<text x="103.9" y="113.9">GPIO35</text>
<text x="116.3" y="113.9">GPIO21</text>
<text x="120.6" y="108.8">NC</text>
<text x="120.6" y="111.4">NC</text>
<text x="194.9" y="109.4">U2A</text>
<text x="62" y="116.9">GND</text>
<text x="74.8" y="116.4">GND</text>
<text x="103.9" y="116.4">GPIO32</text>
<text x="103.9" y="119">GPIO33</text>
<text x="116.3" y="119">GPIO19</text>
<text x="119.4" y="116.4">GND</text>
<text x="138.4" y="116.9">GND</text>
<text x="154.9" y="119">R11</text>
<text x="155.5" y="116.4">1K</text>
<text x="203.1" y="117.8">GND</text>
<text x="218.3" y="114.7">+5V</text>
<text x="103.9" y="121.5">GPIO25</text>
<text x="103.9" y="124.1">GPIO26</text>
<text x="116.3" y="121.5">GPIO18</text>
<text x="117.6" y="124.1">GPIO5</text>
<text x="154.9" y="124.1">R12</text>
<text x="155.5" y="121.5">1K</text>
<text x="202.5" y="124.3">+3V3</text>
<text x="221.2" y="123.9" transform="rotate(-90 221.2 123.9)">10K</text>
<text x="223.7" y="123.9" transform="rotate(-90 223.7 123.9)">R13</text>
<text x="237" y="120.5">TP4</text>
<text x="237" y="123.3">TestPoint</text>
<text x="103.9" y="126.6">GPIO27</text>
<text x="103.9" y="129.1">GPIO14</text>
<text x="103.9" y="131.7">NC</text>
<text x="116.3" y="126.6">GPIO17</text>
<text x="116.3" y="129.1">GPIO16</text>
<text x="117.6" y="131.7">GPIO4</text>
<text x="154.9" y="129.1">R14</text>
<text x="155.5" y="126.6">1K</text>
<text x="155.5" y="131.7">1K</text>
<text x="247.6" y="130.4">1K</text>
<text x="24.6" y="133.8">+5V</text>
<text x="38.9" y="135.7">TP5</text>
<text x="90.5" y="134.7">GND</text>
<text x="103.9" y="134.2">GND</text>
<text x="103.9" y="136.8">GPIO13</text>
<text x="116.1" y="134.2">OB_BUT</text>
<text x="116.2" y="136.8">OB_LED</text>
<text x="154.9" y="134.2">R16</text>
<text x="187.9" y="135.1">74LVC2G07_3v3</text>
<text x="193.6" y="132.3">U2B</text>
<text x="203.1" y="137.5">GND</text>
<text x="218.3" y="134.4">+5V</text>
<text x="228" y="135.3">GND</text>
<text x="238.3" y="137.6">TP6</text>
<text x="247" y="132.9">R15</text>
<text x="38.9" y="138.5">TestPoint</text>
<text x="103.9" y="139.3">NC</text>
<text x="103.9" y="141.8">NC</text>
<text x="116.3" y="139.3">GPIO15</text>
<text x="120.6" y="141.8">NC</text>
<text x="164.1" y="142.9" transform="rotate(-90 164.1 142.9)">10K</text>
<text x="166.6" y="142.3" transform="rotate(-90 166.6 142.3)">R7</text>
<text x="169.8" y="142.9" transform="rotate(-90 169.8 142.9)">10K</text>
<text x="172.3" y="142.9" transform="rotate(-90 172.3 142.9)">R88</text>
<text x="174.9" y="142.9" transform="rotate(-90 174.9 142.9)">10K</text>
<text x="177.4" y="142.9" transform="rotate(-90 177.4 142.9)">R99</text>
<text x="202.4" y="142">GND</text>
<text x="223.7" y="143.6" transform="rotate(-90 223.7 143.6)">R17</text>
<text x="229.5" y="143.6" transform="rotate(-90 229.5 143.6)">R77</text>
<text x="238.3" y="140.4">TestPoint</text>
<text x="21.1" y="146.8" transform="rotate(-90 21.1 146.8)">C8</text>
<text x="23.4" y="147.9" transform="rotate(-90 23.4 147.9)">100n</text>
<text x="32" y="147.9" transform="rotate(-90 32 147.9)">100n</text>
<text x="34.5" y="146.8" transform="rotate(-90 34.5 146.8)">C9</text>
<text x="86.6" y="147.3" transform="rotate(-90 86.6 147.3)">220</text>
<text x="89.1" y="147.4" transform="rotate(-90 89.1 147.4)">R19</text>
<text x="90.5" y="147.4">+5V</text>
<text x="103.9" y="144.4">NC</text>
<text x="103.9" y="146.9">5VIN</text>
<text x="120.6" y="144.4">NC</text>
<text x="120.6" y="146.9">NC</text>
<text x="221.2" y="144" transform="rotate(-90 221.2 144)">270k</text>
<text x="226.9" y="144" transform="rotate(-90 226.9 144)">270k</text>
<text x="247.6" y="148.2">1K</text>
<text x="166.9" y="152.7">GND</text>
<text x="188.9" y="150.7">74LVC2G07</text>
<text x="192.3" y="153.3">U1B</text>
<text x="247" y="150.7">R18</text>
<text x="24.7" y="161.1">+3V3</text>
<text x="35.4" y="159.7">GND</text>
<text x="71" y="158.1">SW1</text>
<text x="71" y="160.8">SW_Push</text>
<text x="88.7" y="159">D6</text>
<text x="88.7" y="161.8">LED</text>
<text x="207.5" y="161.6">+5V</text>
<text x="39.5" y="163">TP7</text>
<text x="39.5" y="165.8">TestPoint</text>
<text x="21.8" y="174.7" transform="rotate(-90 21.8 174.7)">C10</text>
<text x="24.1" y="174.6" transform="rotate(-90 24.1 174.6)">10u</text>
<text x="32.6" y="175.2" transform="rotate(-90 32.6 175.2)">100n</text>
<text x="35.2" y="174.7" transform="rotate(-90 35.2 174.7)">C11</text>
<text x="75.4" y="185.8">GND</text>
<text x="36.1" y="191.5">GND</text>
</g>
<g font-size="1.8" fill="#a90000">
<text x="260.9" y="27.7">1</text>
<text x="145.3" y="32.8">3</text>
<text x="153" y="32.8">2</text>
<text x="181.5" y="32.8">2</text>
<text x="189.2" y="32.8">3</text>
<text x="260.9" y="32.8">3</text>
<text x="260.9" y="35.3">4</text>
<text x="149.6" y="40.1" transform="rotate(-90 149.6 40.1)">1</text>
<text x="185.8" y="40.1" transform="rotate(-90 185.8 40.1)">1</text>
<text x="21.5" y="44.2">1</text>
<text x="34.2" y="44.2">2</text>
<text x="44.4" y="44.2">1</text>
<text x="57.1" y="44.2">2</text>
<text x="67.2" y="44.2">1</text>
<text x="79.9" y="44.2">2</text>
<text x="28.3" y="49" transform="rotate(-90 28.3 49)">3</text>
<text x="51.2" y="49" transform="rotate(-90 51.2 49)">3</text>
<text x="74" y="49" transform="rotate(-90 74 49)">3</text>
<text x="40.6" y="81">8</text>
<text x="40.6" y="83.6">7</text>
<text x="40.6" y="86.1">6</text>
<text x="40.6" y="88.6">5</text>
<text x="40.6" y="91.2">4</text>
<text x="40.6" y="93.7">3</text>
<text x="236.1" y="95.6">3</text>
<text x="240.4" y="90.2" transform="rotate(-90 240.4 90.2)">2</text>
<text x="40.6" y="96.3">2</text>
<text x="40.6" y="98.8">1</text>
<text x="99.6" y="100.1">1</text>
<text x="125.7" y="100.1">38</text>
<text x="99.6" y="102.6">2</text>
<text x="99.6" y="105.2">3</text>
<text x="99.6" y="107.7">4</text>
<text x="125.7" y="102.6">37</text>
<text x="125.7" y="105.2">36</text>
<text x="125.7" y="107.7">35</text>
<text x="240.4" y="102.9" transform="rotate(-90 240.4 102.9)">1</text>
<text x="71" y="110.2">3</text>
<text x="83.7" y="112.8">2</text>
<text x="99.6" y="110.2">5</text>
<text x="99.6" y="112.8">6</text>
<text x="125.7" y="110.2">34</text>
<text x="125.7" y="112.8">33</text>
<text x="71" y="115.3">1</text>
<text x="99.6" y="115.3">7</text>
<text x="99.6" y="117.9">8</text>
<text x="125.7" y="115.3">32</text>
<text x="125.7" y="117.9">31</text>
<text x="99" y="122.9">10</text>
<text x="99" y="125.5">11</text>
<text x="99.6" y="120.4">9</text>
<text x="125.7" y="120.4">30</text>
<text x="125.7" y="122.9">29</text>
<text x="125.7" y="125.5">28</text>
<text x="99" y="128">12</text>
<text x="99" y="130.6">13</text>
<text x="125.7" y="128">27</text>
<text x="125.7" y="130.6">26</text>
<text x="99" y="133.1">14</text>
<text x="99" y="135.6">15</text>
<text x="125.7" y="133.1">25</text>
<text x="125.7" y="135.6">24</text>
<text x="99" y="138.2">16</text>
<text x="99" y="140.7">17</text>
<text x="99" y="143.3">18</text>
<text x="125.7" y="138.2">23</text>
<text x="125.7" y="140.7">22</text>
<text x="125.7" y="143.3">21</text>
<text x="99" y="145.8">19</text>
<text x="125.7" y="145.8">20</text>
</g>
<text font-size="1.8" fill="#009600" x="139.1" y="32.8">p1</text>
<g font-size="1.8" fill="#0f0f0f">
<text x="156.2" y="32.8">p2</text>
<text x="194.3" y="32.8">p3</text>
</g>
<g font-size="1.4" fill="#a90000">
<text x="200.7" y="88">6</text>
<text x="210.8" y="88">1</text>
<text x="205.5" y="96.2" transform="rotate(-90 205.5 96.2)">5</text>
<text x="198.8" y="109.6">1</text>
<text x="208.9" y="109.6">6</text>
<text x="198.8" y="129.3">3</text>
<text x="208.9" y="129.3">4</text>
<text x="199.4" y="147.1">4</text>
<text x="209.6" y="147.1">3</text>
<text x="204.2" y="155.2" transform="rotate(-90 204.2 155.2)">5</text>
</g>
<g font-size="1.4" fill="#006464">
<text x="206.5" y="101.3" transform="rotate(-90 206.5 101.3)">VCC</text>
<text x="205.2" y="160.4" transform="rotate(-90 205.2 160.4)">VCC</text>
</g>
</svg>
